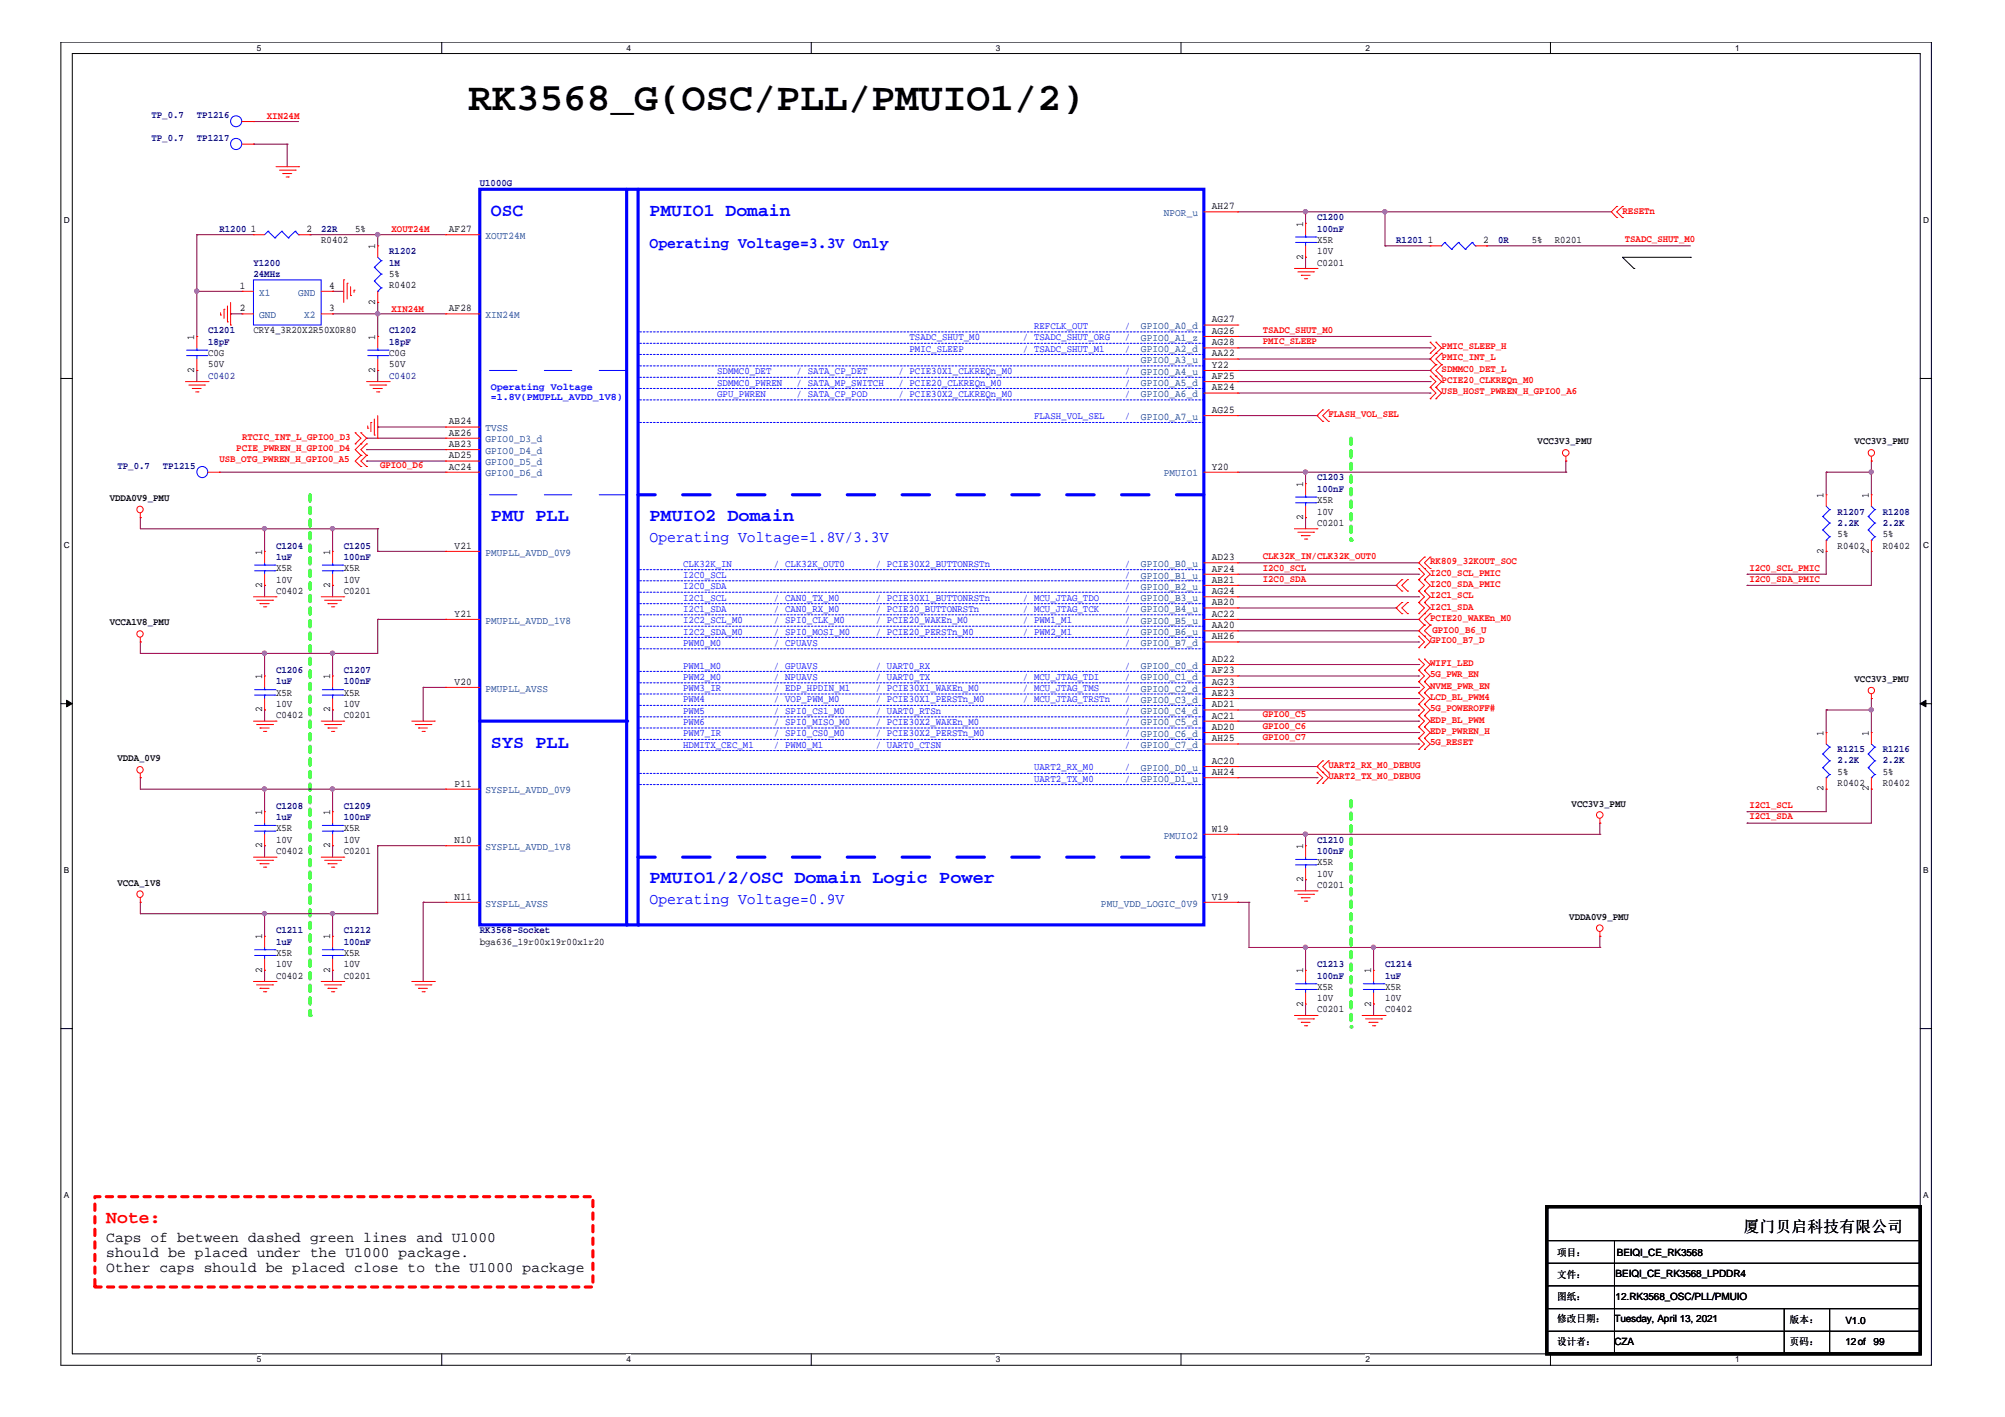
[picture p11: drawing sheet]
<svg xmlns="http://www.w3.org/2000/svg" width="297mm" height="210mm" viewBox="0 0 297 210" stroke-linecap="round" stroke-linejoin="round" font-family="sans-serif">
<path d="M9 6.2h277.1v196h-277.1zM10.7 7.9h273.8v192.6h-273.8z" fill="none" stroke="#000" stroke-width=".15"/>
<g fill="#fff">
<path d="M38.1 6.4h.6v1.4h-.6z"/>
<path d="M38.1 200.7h.6v1.4h-.6z"/>
</g>
<path d="M65.4 6.2v1.7M65.4 200.5v1.7" fill="none" stroke="#000" stroke-width=".15"/>
<g fill="#fff">
<path d="M92.8 6.4h.6v1.4h-.6z"/>
<path d="M92.8 200.7h.6v1.4h-.6z"/>
</g>
<path d="M120.2 6.2v1.7M120.2 200.5v1.7" fill="none" stroke="#000" stroke-width=".15"/>
<g fill="#fff">
<path d="M147.5 6.4h.7v1.4h-.7z"/>
<path d="M147.5 200.7h.7v1.4h-.7z"/>
</g>
<path d="M175 6.2v1.7M175 200.5v1.7" fill="none" stroke="#000" stroke-width=".15"/>
<g fill="#fff">
<path d="M202.3 6.4h.6v1.4h-.6z"/>
<path d="M202.3 200.7h.6v1.4h-.6z"/>
</g>
<path d="M229.7 6.2v1.7M229.7 200.5v1.7" fill="none" stroke="#000" stroke-width=".15"/>
<g fill="#fff">
<path d="M257 6.4h.7v1.4h-.7z"/>
<path d="M257 200.7h.7v1.4h-.7z"/>
<path d="M9.4 31.9h.9v1.4h-.9z"/>
<path d="M284.9 31.9h.9v1.4h-.9z"/>
<path d="M9.4 80.1h.9v1.4h-.9z"/>
<path d="M284.9 80.1h.9v1.4h-.9z"/>
</g>
<path d="M9 56.1h1.7M284.5 56.1h1.7" fill="none" stroke="#000" stroke-width=".15"/>
<g fill="#fff">
<path d="M9.4 128.2h.8v1.4h-.8z"/>
<path d="M284.9 128.2h.8v1.4h-.8z"/>
</g>
<path d="M9 104.2h1.7M284.5 104.2h1.7" fill="none" stroke="#000" stroke-width=".15"/>
<g fill="#000" stroke="#000" stroke-width=".15">
<path d="M9.9 103.7l.8 .5-.8 .5z" fill-rule="evenodd"/>
<path d="M284.5 104.2l.8-.5v1z" fill-rule="evenodd"/>
</g>
<g fill="#fff">
<path d="M9.4 176.4h.8v1.4h-.8z"/>
<path d="M284.9 176.4h.8v1.4h-.8z"/>
</g>
<path d="M9 152.4h1.7M284.5 152.4h1.7" fill="none" stroke="#000" stroke-width=".15"/>
<path d="M45.9 73.3v77.1" fill="none" stroke="#0f0" stroke-width=".47" stroke-dasharray=".9 .9"/>
<circle cx="45.9" cy="150.4" r=".23" fill="#0f0" stroke-dasharray=".9 .9"/>
<path d="M14.1 177.3h73.7v13.3h-73.7z" fill="none" stroke="#f00" stroke-width=".47" stroke-dasharray=".9 .9"/>
<path d="M200.2 118.6v33.5" fill="none" stroke="#0f0" stroke-width=".47" stroke-dasharray=".9 .9"/>
<circle cx="200.2" cy="152.1" r=".23" fill="#0f0" stroke-dasharray=".9 .9"/>
<path d="M200.2 64.9v15.1" fill="none" stroke="#0f0" stroke-width=".47" stroke-dasharray=".9 .9"/>
<circle cx="200.2" cy="80" r=".23" fill="#0f0" stroke-dasharray=".9 .9"/>
<g fill="none" stroke="#000" stroke-width=".15">
<path d="M242.1 39.8h.1M250.4 38.1h.1M250.4 38.1h-10l1.7 1.7M229.2 190.5h55.3M229.2 193.9h55.3M229.2 197.2h55.3M229.2 187.1h55.3M229.2 183.8h55.3M239.2 183.8v16.7M264.3 193.9v6.6M271.1 193.9v6.6M284.5 190.5h.1"/>
<path d="M284.5 193.9h.1M284.5 197.2h.1M284.5 187.1h.1M284.5 183.8h.1M239.2 200.5h.1M264.3 200.5h.1M271.1 200.5h.1"/>
</g>
<g fill="none" stroke="#800040" stroke-width=".15">
<path d="M37.5 18h.1M37.5 18h6.7M29.2 34.8h.1M29.2 34.8v15M29.2 34.8h8.3M37.5 21.4h.1M37.5 21.4h5M42.5 21.4h.1M42.5 21.4v3.3M45.9 34.8h.1M45.9 34.8h20.1M56 34.8h.1"/>
<path d="M56 34.8v1.6M183.4 31.4h55.3M193.4 31.4h.1M193.4 38.1h.1M193.4 31.4v1.7M193.4 38.1v1.7M205.2 31.4h.1M205.2 36.4h.1M205.2 36.4h6.7M205.2 31.4v5M220.3 36.4h.1M220.3 36.4h30.1"/>
<path d="M29.2 43.2h.1M29.2 54.9h.1M29.2 54.9v1.6M29.2 43.2h6.7M34.2 46.5h.1M34.2 46.5h1.7M49.3 43.2h.1M49.3 46.5h.1M49.3 43.2h1.6M49.3 46.5h16.7M56 54.9h.1M56 44.8h.1"/>
<path d="M56 46.5h.1M56 44.8v5M56 54.9v1.6M183.4 56.5h28.5M183.4 58.2h28.5M183.4 49.8h28.5M183.4 51.5h28.5M183.4 53.2h28.5M183.4 54.9h28.5M211.9 56.5h.1M211.9 58.2h.1M211.9 49.8h.1"/>
<path d="M211.9 51.5h.1M211.9 53.2h.1M211.9 54.9h.1M20.8 76.7h.1M20.8 76.7v1.6h35.2M32.5 69.9h.1M32.5 69.9h33.5M39.2 78.3h.1M39.2 78.3v3.4M49.3 78.3h.1M49.3 78.3v3.4M54.3 64.9h.1"/>
<path d="M54.3 66.6h.1M54.3 68.3h.1M54.3 64.9h11.7M54.3 66.6h11.7M54.3 68.3h11.7M56 78.3h.1M56 63.3h.1M56 78.3v3.4M56 63.3h10M183.4 69.9h48.6M183.4 61.6h11.7M193.4 69.9h.1"/>
<path d="M193.4 76.7h.1M193.4 69.9v1.7M193.4 76.7v1.6M195.1 61.6h.1M232 69.9h.1M232 68.3h.1M232 68.3v1.6M270.6 69.9h.1M270.6 69.9h6.6M270.6 69.9v3.4M277.2 68.3h.1M277.2 69.9h.1"/>
<path d="M277.2 68.3v5M20.8 95.1h.1M39.2 86.7h.1M39.2 96.8h.1M39.2 86.7v1.7M39.2 96.8v3.3M49.3 86.7h.1M49.3 96.8h.1M49.3 86.7v1.7M49.3 96.8v3.3M56 81.7h.1M56 91.8h.1"/>
<path d="M56 91.8v5h-35.2v-1.7M56 81.7h10M56 91.8h10M183.4 91.8h26.8M183.4 83.4h26.8M183.4 85.1h26.8M183.4 86.7h23.4M183.4 88.4h26.8M183.4 90.1h23.4M183.4 93.4h26.8M183.4 95.1h26.8M183.4 98.4h26.8"/>
<path d="M206.8 86.7h.1M206.8 90.1h.1M210.2 83.4h.1M210.2 85.1h.1M210.2 88.4h.1M210.2 91.8h.1M210.2 93.4h.1M210.2 95.1h.1M210.2 98.4h.1M258.8 85.1h.1M258.8 86.7h.1M270.6 81.7h.1"/>
<path d="M270.6 81.7v3.4h-11.8M277.2 81.7h.1M277.2 81.7v5h-18.4M20.8 115.2h.1M20.8 115.2v1.7h45.2M39.2 105.2h.1M39.2 116.9h.1M39.2 105.2v1.6M39.2 116.9v3.3M49.3 105.2h.1M49.3 116.9h.1M49.3 105.2v1.6"/>
<path d="M49.3 116.9v3.3M62.7 101.8h.1M62.7 101.8h3.3M62.7 101.8v5M183.4 101.8h26.8M183.4 100.1h26.8M183.4 103.5h26.8M183.4 105.2h26.8M183.4 115.2h11.7M183.4 113.6h11.7M183.4 110.2h26.8M183.4 108.5h26.8"/>
<path d="M183.4 106.8h26.8M195.1 115.2h.1M195.1 113.6h.1M210.2 101.8h.1M210.2 100.1h.1M210.2 103.5h.1M210.2 105.2h.1M210.2 110.2h.1M210.2 108.5h.1M210.2 106.8h.1M270.6 105.2h.1M270.6 116.9h.1"/>
<path d="M270.6 105.2h6.6M270.6 105.2v3.3M270.6 116.9v3.3h-11.8M277.2 103.5h.1M277.2 105.2h.1M277.2 116.9h.1M277.2 103.5v5M277.2 116.9v5h-18.4M20.8 133.7h.1M39.2 125.3h.1M39.2 135.4h.1M39.2 125.3v1.7"/>
<path d="M39.2 135.4v3.3M49.3 135.4h.1M49.3 125.3h.1M49.3 125.3v1.7M49.3 135.4v3.3M56 125.3h.1M56 125.3v10.1h-35.2v-1.7M56 125.3h10M62.7 133.7h.1M62.7 133.7v11.7M62.7 133.7h3.3M183.4 133.7h.1"/>
<path d="M183.4 133.7h1.6M183.4 123.6h53.6M185 133.7h.1M185 133.7v6.6M193.4 123.6h.1M193.4 130.3h.1M193.4 123.6v1.7M193.4 130.3v1.7M237 123.6h.1M237 121.9h.1M237 138.7h.1M237 121.9v1.7"/>
<path d="M237 138.7v1.6M258.8 120.2h.1M258.8 121.9h.1M39.2 143.7h.1M39.2 143.7v1.7M49.3 143.7h.1M49.3 143.7v1.7M185 140.3h.1M185 140.3h52M193.4 140.3h.1M193.4 150.4h.1M193.4 140.3v3.4"/>
<path d="M193.4 148.7v1.7M203.5 140.3h.1M203.5 148.7h.1M203.5 140.3v3.4M203.5 148.7v1.7M237 140.3h.1"/>
</g>
<g fill="#f0f" stroke="#f0f" stroke-width=".15">
<circle cx="29.1" cy="43.1" r=".32"/>
<circle cx="55.9" cy="34.7" r=".32"/>
<circle cx="55.9" cy="46.5" r=".32"/>
<circle cx="49.3" cy="78.3" r=".32"/>
<circle cx="39.2" cy="78.3" r=".32"/>
<circle cx="49.3" cy="96.8" r=".32"/>
<circle cx="39.2" cy="96.8" r=".32"/>
<circle cx="49.3" cy="135.3" r=".32"/>
<circle cx="39.2" cy="135.3" r=".32"/>
<circle cx="49.3" cy="116.9" r=".32"/>
<circle cx="39.2" cy="116.9" r=".32"/>
<circle cx="193.4" cy="123.6" r=".32"/>
<circle cx="203.5" cy="140.3" r=".32"/>
<circle cx="193.4" cy="140.3" r=".32"/>
<circle cx="193.4" cy="31.4" r=".32"/>
<circle cx="193.4" cy="69.9" r=".32"/>
<circle cx="205.2" cy="31.4" r=".32"/>
<circle cx="277.2" cy="105.1" r=".32"/>
<circle cx="277.2" cy="69.9" r=".32"/>
</g>
<g fill="none" stroke="#f00" stroke-width=".15">
<path d="M35.9 18h1.6M37.5 18h.1M35.9 21.4h1.6M37.5 21.4h.1M37.5 34.8h.1M37.5 34.8h1.7M40.9 24.7h3.3M41.4 25.2h2.3M41.9 25.7h.1M41.9 25.7h1.3M42.4 26.2h.3M42.7 26.2h.1"/>
<path d="M43.7 25.2h.1M44.2 24.7h.1M44.2 34.8h1.7M45.9 34.8h.1M56 36.4h.1M56 36.4v1.7M191.8 39.8h3.3M193.4 33.1h.1M193.4 38.1h.1M193.4 33.1v1.7M193.4 36.4v1.7M195.1 39.8h.1"/>
<path d="M239.5 30.6h.1M239.5 32.2h.1M239.5 30.6l-.8 .8 .8 .8M240.4 32.2h.1M240.4 30.6h.1M240.4 30.6l-.9 .8 .9 .8M27.5 56.5h3.3M28 57h2.3M28.5 57.5h.1M28.5 57.5h1.3M29 58.1h.3M29.2 49.8h.1"/>
<path d="M29.2 54.9h.1M29.2 49.8v1.7M29.2 53.2v1.7M29.3 58.1h.1M30.3 57h.1M30.8 56.5h.1M32.7 46.7h.1M32.7 46.3v.4M33.2 45.8h.1M33.2 45.8v1.4M33.7 47.7h.1M33.7 45.3v2.4"/>
<path d="M34.2 48.1h.1M34.2 44.8v3.3M35.9 43.2h.1M35.9 46.5h.1M35.9 43.2h1.6M35.9 46.5h1.6M47.6 43.2h1.7M47.6 46.5h1.7M49.3 46.5h.1M49.3 43.2h.1M50.9 41.5h.1M50.9 41.5v3.3"/>
<path d="M51.4 42h.1M51.4 42v2.3M51.9 43.8h.1M51.9 42.5v1.3M52.5 43h.1M52.5 43v.3M54.3 56.5h3.4M54.8 57h2.3M55.3 57.5h.1M55.3 57.5h1.3M55.8 58.1h.3M56 49.8h.1"/>
<path d="M56 54.9h.1M56 44.8h.1M56 43.2v1.6M56 49.8v1.7M56 53.2v1.7M56.1 58.1h.1M57.1 57h.1M57.7 56.5h.1M192.3 40.3h2.3M192.8 40.8h.1M192.8 40.8h1.3M193.3 41.3h.3"/>
<path d="M193.6 41.3h.1M194.6 40.3h.1M211.9 59.1h.1M211.9 57.4h.1M211.9 52.3h.1M211.9 50.7h.1M211.9 55.7h.1M211.9 57.4l.8 .8-.8 .9M211.9 50.7l.8 .8-.8 .8M211.9 55.7l.8 .8-.8 .9M212.7 59.1h.1M212.7 57.4h.1"/>
<path d="M212.7 52.3h.1M212.7 50.7h.1M212.7 54h.1M212.7 55.7h.1M212.7 55.7l.9 .8-.9 .9M212.7 57.4l.9 .8-.9 .9M212.7 50.7l.9 .8-.9 .8M212.7 52.3l-.8 .9 .8 .8M212.7 54l-.8 .9 .8 .8M213.6 54h.1M213.6 52.3h.1M213.6 55.7h.1"/>
<path d="M213.6 52.3l-.9 .9 .9 .8M213.6 54l-.9 .9 .9 .8M20.8 76.7h.1M20.8 76v.7M52.6 64.1h.1M52.6 65.8h.1M52.6 64.1l.9 .8-.9 .9M53.5 65.8h.1M53.5 67.5h.1M53.5 64.1h.1M53.5 69.1h.1M53.5 64.1l.8 .8-1.7 1.7 .9 .9"/>
<path d="M53.5 67.5l-.9 .8 .9 .8M54.3 65.8h.1M54.3 67.5h.1M54.3 69.1h.1M54.3 65.8l-.8 .8 .8 .9M54.3 67.5l-.8 .8 .8 .8M54.5 63.4h.1M54.5 63.1v.3M54.9 62.6h.1M54.9 62.6v1.3M55.5 64.4h.1M55.5 62.1v2.3"/>
<path d="M56 64.9h.1M56 61.6v3.3M191.8 78.3h3.3M192.3 78.8h2.3M192.8 79.3h.1M192.8 79.3h1.3M193.3 79.9h.3M193.4 71.6h.1M193.4 76.7h.1M193.4 71.6v1.7M193.4 75v1.7M193.6 79.9h.1"/>
<path d="M194.6 78.8h.1M195.1 78.3h.1M196 60.7h.1M196 62.4h.1M196 60.7l-.9 .9 .9 .8M196.8 62.4h.1M196.8 60.7h.1M196.8 60.7l-.8 .9 .8 .8M232 68.3h.1M232 67.6v.7M270.6 73.3h.1M270.6 73.3v1.7"/>
<path d="M277.2 68.3h.1M277.2 67.6v.7M20.8 95.1h.1M20.8 94.4v.7M37.5 88.4h3.4M38 88.9h2.4M38.5 89.4h.1M38.5 89.4h1.4M39 89.9h.4M39.2 81.7h.1M39.2 86.7h.1M39.2 81.7v1.7"/>
<path d="M39.2 85.1v1.6M39.4 89.9h.1M40.4 88.9h.1M40.9 88.4h.1M47.6 88.4h3.3M48.1 88.9h2.4M48.6 89.4h.1M48.6 89.4h1.4M49.1 89.9h.3M49.3 81.7h.1M49.3 86.7h.1M49.3 81.7v1.7"/>
<path d="M49.3 85.1v1.6M49.4 89.9h.1M50.5 88.9h.1M50.9 88.4h.1M207.7 85.9h.1M207.7 87.6h.1M207.7 89.3h.1M207.7 90.9h.1M207.7 85.9l-.9 .8 .9 .9M207.7 89.3l-.9 .8 .9 .8M208.5 87.6h.1M208.5 85.9h.1"/>
<path d="M208.5 90.9h.1M208.5 89.3h.1M208.5 85.9l-.8 .8 .8 .9M208.5 89.3l-.8 .8 .8 .8M210.2 85.9h.1M210.2 84.2h.1M210.2 87.6h.1M210.2 89.3h.1M210.2 90.9h.1M210.2 99.3h.1M210.2 97.6h.1M210.2 95.9h.1"/>
<path d="M210.2 94.2h.1M210.2 84.2l.8 .9-.8 .8M210.2 85.9l.8 .8-.8 .9M210.2 87.6l.8 .8-.8 .9M210.2 89.3l.8 .8-.8 .8M210.2 97.6l.8 .8-.8 .9M210.2 99.3l.8 .8-.8 .9M210.2 94.2l.8 .9-.8 .8M211 85.9h.1M211 84.2h.1M211 87.6h.1M211 89.3h.1"/>
<path d="M211 90.9h.1M211 99.3h.1M211 97.6h.1M211 92.6h.1M211 82.5h.1M211 94.2h.1M211 95.9h.1M211 82.5l-.8 .9 1.7 1.7-.9 .8M211 85.9l.9 .8-.9 .9M211 87.6l.9 .8-.9 .9M211 89.3l.9 .8-1.7 1.7 .8 .8M211 97.6l.9 .8-.9 .9"/>
<path d="M211 99.3l.9 .8-.9 .9M211 92.6l-.8 .8 .8 .8M211 94.2l.9 .9-.9 .8M211.9 92.6h.1M211.9 90.9h.1M211.9 84.2h.1M211.9 82.5h.1M211.9 94.2h.1M211.9 82.5l-.9 .9 .9 .8M211.9 90.9l-.9 .9 .9 .8M211.9 92.6l-.9 .8 .9 .8M270.6 81.7h.1"/>
<path d="M270.6 80v1.7M20.8 115.2h.1M20.8 114.6v.6M37.5 106.8h3.4M38 107.3h2.4M38.5 107.8h.1M38.5 107.8h1.4M39 108.3h.4M39.2 100.1h.1M39.2 105.2h.1M39.2 100.1v1.7M39.2 103.5v1.7"/>
<path d="M39.4 108.3h.1M40.4 107.3h.1M40.9 106.8h.1M47.6 106.8h3.3M48.1 107.3h2.4M48.6 107.8h.1M48.6 107.8h1.4M49.1 108.3h.3M49.4 108.3h.1M50.5 107.3h.1M50.9 106.8h.1M61 106.8h3.3"/>
<path d="M61.5 107.3h2.3M62 107.8h.1M62 107.8h1.3M62.5 108.3h.4M62.9 108.3h.1M63.8 107.3h.1M64.3 106.8h.1M195.1 116h.1M195.1 114.4h.1M195.1 114.4l.9 .8-.9 .8M196 116h.1M196 114.4h.1"/>
<path d="M196 112.7h.1M196 114.4l.8 .8-.8 .8M196 112.7l-.9 .9 .9 .8M196.8 114.4h.1M196.8 112.7h.1M196.8 112.7l-.8 .9 .8 .8M210.2 101h.1M210.2 104.3h.1M210.2 102.6h.1M210.2 106h.1M210.2 111h.1M210.2 109.4h.1"/>
<path d="M210.2 107.7h.1M210.2 102.6l.8 .9-.8 .8M210.2 104.3l.8 .9-.8 .8M210.2 101l.8 .8-.8 .8M210.2 109.4l.8 .8-.8 .8M210.2 107.7l.8 .8-.8 .9M210.2 106l.8 .8-.8 .9M211 101h.1M211 104.3h.1M211 102.6h.1M211 106h.1M211 111h.1"/>
<path d="M211 109.4h.1M211 107.7h.1M211 102.6l.9 .9-.9 .8M211 104.3l.9 .9-.9 .8M211 101l.9 .8-.9 .8M211 109.4l.9 .8-.9 .8M211 107.7l.9 .8-.9 .9M211 106l.9 .8-.9 .9M277.2 103.5h.1M277.2 108.5h.1M277.2 116.9h.1M277.2 102.8v.7"/>
<path d="M277.2 108.5v1.7M277.2 115.2v1.7M20.8 133.7h.1M20.8 133v.7M37.5 127h3.4M38 127.4h2.4M38.5 127.9h.1M38.5 127.9h1.4M39 128.5h.4M39.2 120.2h.1M39.2 125.3h.1M39.2 138.7h.1"/>
<path d="M39.2 120.2v1.7M39.2 123.6v1.7M39.2 138.7v1.6M39.4 128.5h.1M40.4 127.4h.1M40.9 127h.1M47.6 127h3.3M48.1 127.4h2.4M48.6 127.9h.1M48.6 127.9h1.4M49.1 128.5h.3M49.3 138.7h.1"/>
<path d="M49.3 120.2h.1M49.3 125.3h.1M49.3 120.2v1.7M49.3 123.6v1.7M49.3 138.7v1.6M49.4 128.5h.1M50.5 127.4h.1M50.9 127h.1M191.8 132h3.3M192.3 132.5h2.3M192.8 133h.1M192.8 133h1.3"/>
<path d="M193.3 133.5h.3M193.4 125.3h.1M193.4 130.3h.1M193.4 125.3v1.7M193.4 128.6v1.7M193.6 133.5h.1M194.6 132.5h.1M195.1 132h.1M237 138.7h.1M237 121.9h.1M237 121.3v.6M237 138v.7"/>
<path d="M37.5 145.4h3.4M38 145.9h2.4M38.5 146.4h.1M38.5 146.4h1.4M39 146.9h.4M39.2 143.7h.1M39.2 142v1.7M39.4 146.9h.1M40.4 145.9h.1M40.9 145.4h.1M47.6 145.4h3.3M48.1 145.9h2.4"/>
<path d="M48.6 146.4h.1M48.6 146.4h1.4M49.1 146.9h.3M49.3 143.7h.1M49.3 142v1.7M49.4 146.9h.1M50.5 145.9h.1M50.9 145.4h.1M61 145.4h3.3M61.5 145.9h2.3M62 146.4h.1M62 146.4h1.3"/>
<path d="M62.5 146.9h.4M62.9 146.9h.1M63.8 145.9h.1M64.3 145.4h.1M191.8 150.4h3.3M192.3 150.9h2.3M192.8 151.4h.1M192.8 151.4h1.3M193.3 151.9h.3M193.4 143.7h.1M193.4 148.7h.1M193.4 143.7v1.7"/>
<path d="M193.4 147.1v1.6M193.6 151.9h.1M194.6 150.9h.1M195.1 150.4h.1M201.8 150.4h3.4M202.3 150.9h2.4M202.8 151.4h.1M202.8 151.4h1.4M203.3 151.9h.4M203.5 143.7h.1M203.5 148.7h.1M203.5 143.7v1.7"/>
<path d="M203.5 147.1v1.6M203.7 151.9h.1M204.7 150.9h.1M205.2 150.4h.1"/>
<circle cx="20.7" cy="75.5" r=".48"/>
<circle cx="232" cy="67.1" r=".49"/>
<circle cx="277.2" cy="67.1" r=".48"/>
<circle cx="20.7" cy="93.9" r=".47"/>
<circle cx="20.7" cy="114" r=".48"/>
<circle cx="277.2" cy="102.3" r=".47"/>
<circle cx="20.7" cy="132.4" r=".48"/>
<circle cx="237" cy="120.7" r=".49"/>
<circle cx="237" cy="137.5" r=".49"/>
</g>
<path d="M229.2 178.7h55.3v21.8h-55.3z" fill="none" stroke="#000" stroke-width=".47"/>
<g fill="none" stroke="#00f" stroke-width=".15">
<path d="M39.7 34.3h.1M39.7 34.3l-.5 .5M39.7 34.3l1 .9M40.7 35.2h.1M41.7 34.3h.1M41.7 34.3l-1 .9M41.7 34.3l1 .9M42.7 35.2h.1M43.7 34.3h.1M43.7 34.3l-1 .9M43.7 34.3l.5 .5M44.2 34.8h.1"/>
<path d="M55.5 39.6h.1M55.5 39.6l1 1M56 38.1l.5 .5M56.5 38.6h.1M56.5 38.6l-1 1M191.9 35.9h3M191.9 35.1h3M193.4 35.1h.1M193.4 35.9h.1M193.4 34.8v.3M193.4 35.9v.5M194.9 35.9h.1"/>
<path d="M194.9 35.1h.1M27.6 52.7h3M27.6 51.9h3M29.2 51.9h.1M29.2 52.7h.1M29.2 51.5v.4M29.2 52.7v.5M30.6 52.7h.1M30.6 51.9h.1M37.5 41.5h10.1v6.6h-10.1zM54.5 52.7h3M54.5 51.9h3"/>
<path d="M55.5 41.6h.1M55.5 41.6l1 1M56 51.9h.1M56 52.7h.1M56 43.2h.1M56 51.5v.4M56 52.7v.5M56.5 40.6h.1M56.5 42.6h.1M56.5 40.6l-1 1M56.5 42.6l-.5 .6M57.5 52.7h.1"/>
<path d="M57.5 51.9h.1M191.9 74.5h3M191.9 73.6h3M193.4 73.6h.1M193.4 74.5h.1M193.4 73.3v.3M193.4 74.5v.5M194.9 74.5h.1M194.9 73.6h.1M270 76.5h.1M270 78.5h.1M270 76.5l1.1 1"/>
<path d="M270 78.5l1.1 1M270.6 75l.5 .5M271.1 75.5h.1M271.1 77.5h.1M271.1 79.5h.1M271.1 75.5l-1.1 1M271.1 77.5l-1.1 1M271.1 79.5l-.5 .5M37.7 84.6h3M37.7 83.7h3M39.2 83.7h.1M39.2 84.6h.1"/>
<path d="M39.2 83.4v.3M39.2 84.6v.5M40.7 84.6h.1M40.7 83.7h.1M47.8 84.6h3M47.8 83.7h3M49.3 83.7h.1M49.3 84.6h.1M49.3 83.4v.3M49.3 84.6v.5M50.8 84.6h.1M50.8 83.7h.1"/>
<path d="M270.6 80h.1M37.7 103h3M37.7 102.2h3M39.2 102.2h.1M39.2 103h.1M39.2 101.8v.4M39.2 103v.5M40.7 103h.1M40.7 102.2h.1M276.8 111.7h.1M276.8 113.7h.1M276.8 111.7l.9 1"/>
<path d="M276.8 113.7l.9 1M277.2 115.2h.1M277.2 110.2l.5 .5M277.7 110.7h.1M277.7 112.7h.1M277.7 114.7h.1M277.7 110.7l-.9 1M277.7 112.7l-.9 1M277.7 114.7l-.5 .5M37.7 123.1h3M37.7 122.3h3M39.2 122.3h.1"/>
<path d="M39.2 123.1h.1M39.2 121.9v.4M39.2 123.1v.5M40.7 123.1h.1M40.7 122.3h.1M47.8 123.1h3M47.8 122.3h3M49.3 122.3h.1M49.3 123.1h.1M49.3 121.9v.4M49.3 123.1v.5M50.8 123.1h.1"/>
<path d="M50.8 122.3h.1M191.9 128.1h3M191.9 127.3h3M193.4 127.3h.1M193.4 128.1h.1M193.4 127v.3M193.4 128.1v.5M194.9 128.1h.1M194.9 127.3h.1M37.7 141.5h3M37.7 140.7h3M39.2 140.7h.1"/>
<path d="M39.2 141.5h.1M39.2 140.3v.4M39.2 141.5v.5M40.7 141.5h.1M40.7 140.7h.1M47.8 141.5h3M47.8 140.7h3M49.3 140.7h.1M49.3 141.5h.1M49.3 140.3v.4M49.3 141.5v.5M50.8 141.5h.1"/>
<path d="M50.8 140.7h.1M191.9 146.6h3M191.9 145.7h3M193.4 145.7h.1M193.4 146.6h.1M193.4 145.4v.3M193.4 146.6v.5M194.9 146.6h.1M194.9 145.7h.1M202 146.6h3M202 145.7h3M203.5 145.7h.1"/>
<path d="M203.5 146.6h.1M203.5 145.4v.3M203.5 146.6v.5M205 146.6h.1M205 145.7h.1"/>
<circle cx="35" cy="18" r=".82"/>
<circle cx="35" cy="21.3" r=".83"/>
</g>
<path d="M92.8 28v109" fill="none" stroke="#00f" stroke-width=".47"/>
<circle cx="92.8" cy="137" r=".23" fill="#00f"/>
<path d="M94.5 28v109" fill="none" stroke="#00f" stroke-width=".47"/>
<circle cx="94.5" cy="137" r=".23" fill="#00f"/>
<path d="M178.4 73.3h-83.9" fill="none" stroke="#00f" stroke-width=".47" stroke-dasharray="4.1 4.1"/>
<circle cx="94.5" cy="73.3" r=".23" fill="#00f" stroke-dasharray="4.1 4.1"/>
<path d="M178.4 127h-83.9" fill="none" stroke="#00f" stroke-width=".47" stroke-dasharray="4.1 4.1"/>
<circle cx="94.5" cy="127" r=".23" fill="#00f" stroke-dasharray="4.1 4.1"/>
<g fill="none" stroke="#00f" stroke-width=".15" stroke-dasharray=".3 .3">
<path d="M94.5 59.2h.1M94.5 57.5h.1M94.5 55.9h.1M94.5 54.2h.1M94.5 52.5h.1M94.5 50.9h.1M94.5 49.2h.1M178.4 59.2h-83.9M178.4 57.5h-83.9M178.4 55.9h-83.9M178.4 54.2h-83.9M178.4 52.5h-83.9"/>
<path d="M178.4 50.9h-83.9M178.4 49.2h-83.9M94.5 62.6h.1M178.4 62.6h-83.9M94.5 86h.1M94.5 99.5h.1M94.5 89.4h.1M94.5 87.7h.1M94.5 96.1h.1M94.5 92.8h.1M94.5 94.4h.1M94.5 91.1h.1"/>
<path d="M94.5 84.4h.1M178.4 86h-83.9M178.4 99.5h-83.9M178.4 89.4h-83.9M178.4 87.7h-83.9M178.4 96.1h-83.9M178.4 92.8h-83.9M178.4 94.4h-83.9M178.4 91.1h-83.9M178.4 84.4h-83.9M94.5 107.8h.1M94.5 109.5h.1"/>
<path d="M94.5 114.6h.1M94.5 104.5h.1M94.5 116.2h.1M94.5 102.8h.1M94.5 111.2h.1M94.5 106.2h.1M94.5 101.1h.1M178.4 107.8h-83.9M178.4 109.5h-83.9M178.4 114.6h-83.9M178.4 104.5h-83.9M178.4 116.2h-83.9"/>
<path d="M178.4 102.8h-83.9M178.4 111.2h-83.9M178.4 106.2h-83.9M178.4 101.1h-83.9"/>
</g>
<path d="M71.1 28h107.3v109h-107.3zM71.1 106.8h21.7" fill="none" stroke="#00f" stroke-width=".47"/>
<circle cx="92.8" cy="106.8" r=".23" fill="#00f"/>
<path d="M71.1 54.9h.1M92.8 54.9h-21.7M71.1 73.3h.1M92.8 73.3h-21.7" fill="none" stroke="#00f" stroke-width=".15" stroke-dasharray="4.1 4.1"/>
<g fill="none" stroke="#f00" stroke-width=".15">
<path d="M66 34.8h.1M66 34.8h5.1M178.4 31.4h5M183.4 31.4h.1M211.9 36.4h.1M211.9 36.4h1.7M218.6 36.4h1.7M220.3 36.4h.1M66 46.5h.1M66 46.5h5.1M178.4 48.1h5M178.4 49.8h5"/>
<path d="M178.4 51.5h5M178.4 53.2h5M178.4 54.9h5M178.4 56.5h5M178.4 58.2h5M183.4 48.1h.1M183.4 49.8h.1M183.4 51.5h.1M183.4 53.2h.1M183.4 54.9h.1M183.4 56.5h.1M183.4 58.2h.1"/>
<path d="M30.8 69.9h1.7M32.5 69.9h.1M66 63.3h.1M66 64.9h.1M66 66.6h.1M66 68.3h.1M66 69.9h.1M66 63.3h5.1M66 69.9h5.1M66 64.9h5.1M66 66.6h5.1M66 68.3h5.1"/>
<path d="M178.4 61.6h5M178.4 69.9h5M183.4 61.6h.1M183.4 69.9h.1M277.2 73.3h.1M277.2 73.3v1.7M66 81.7h.1M66 91.8h.1M66 81.7h5.1M66 91.8h5.1M178.4 91.8h5M178.4 83.4h5"/>
<path d="M178.4 85.1h5M178.4 86.7h5M178.4 88.4h5M178.4 90.1h5M178.4 93.4h5M178.4 95.1h5M178.4 98.4h5M183.4 83.4h.1M183.4 85.1h.1M183.4 86.7h.1M183.4 88.4h.1M183.4 90.1h.1"/>
<path d="M183.4 91.8h.1M183.4 93.4h.1M183.4 95.1h.1M183.4 98.4h.1M277.2 81.7h.1M277.2 80v1.7M49.3 100.1h.1M49.3 105.2h.1M49.3 100.1v1.7M49.3 103.5v1.7M66 101.8h.1M66 116.9h.1"/>
<path d="M66 101.8h5.1M66 116.9h5.1M178.4 101.8h5M178.4 100.1h5M178.4 103.5h5M178.4 105.2h5M178.4 106.8h5M178.4 108.5h5M178.4 110.2h5M178.4 113.6h5M178.4 115.2h5M183.4 100.1h.1"/>
<path d="M183.4 101.8h.1M183.4 103.5h.1M183.4 105.2h.1M183.4 106.8h.1M183.4 108.5h.1M183.4 110.2h.1M183.4 113.6h.1M183.4 115.2h.1M270.6 108.5h.1M270.6 116.9h.1M270.6 108.5v1.7M270.6 115.2v1.7"/>
<path d="M66 125.3h.1M66 133.7h.1M66 125.3h5.1M66 133.7h5.1M178.4 133.7h5M178.4 123.6h5M183.4 123.6h.1M183.4 133.7h.1"/>
</g>
<g fill="none" stroke="#00f" stroke-width=".15">
<path d="M214 35.9h.1M214 35.9l-.4 .5M214 35.9l1.1 1M215.1 36.9h.1M216.1 35.9h.1M216.1 35.9l-1 1M216.1 35.9l1 1M217.1 36.9h.1M218.1 35.9h.1M218.1 35.9l-1 1M218.1 35.9l.5 .5M218.6 36.4h.1"/>
<path d="M276.8 76.5h.1M276.8 78.5h.1M276.8 76.5l.9 1M276.8 78.5l.9 1M277.2 75l.5 .5M277.7 75.5h.1M277.7 77.5h.1M277.7 79.5h.1M277.7 75.5l-.9 1M277.7 77.5l-.9 1M277.7 79.5l-.5 .5M277.2 80h.1"/>
<path d="M47.8 103h3M47.8 102.2h3M49.3 102.2h.1M49.3 103h.1M49.3 101.8v.4M49.3 103v.5M50.8 103h.1M50.8 102.2h.1M270 111.7h.1M270 113.7h.1M270 111.7l1.1 1M270 113.7l1.1 1"/>
<path d="M270.6 115.2h.1M270.6 110.2l.5 .5M271.1 110.7h.1M271.1 112.7h.1M271.1 114.7h.1M271.1 110.7l-1.1 1M271.1 112.7l-1.1 1M271.1 114.7l-.5 .5"/>
<circle cx="30" cy="69.9" r=".82"/>
</g>
<g fill="#f0f" stroke="#f0f" stroke-width=".15">
<circle cx="29.1" cy="43.1" r=".32"/>
<circle cx="55.9" cy="34.7" r=".32"/>
<circle cx="55.9" cy="46.5" r=".32"/>
<circle cx="49.3" cy="78.3" r=".32"/>
<circle cx="39.2" cy="78.3" r=".32"/>
<circle cx="49.3" cy="96.8" r=".32"/>
<circle cx="39.2" cy="96.8" r=".32"/>
<circle cx="49.3" cy="135.3" r=".32"/>
<circle cx="39.2" cy="135.3" r=".32"/>
<circle cx="49.3" cy="116.9" r=".32"/>
<circle cx="39.2" cy="116.9" r=".32"/>
<circle cx="193.4" cy="123.6" r=".32"/>
<circle cx="203.5" cy="140.3" r=".32"/>
<circle cx="193.4" cy="140.3" r=".32"/>
<circle cx="193.4" cy="31.4" r=".32"/>
<circle cx="193.4" cy="69.9" r=".32"/>
<circle cx="205.2" cy="31.4" r=".32"/>
<circle cx="277.2" cy="105.1" r=".32"/>
<circle cx="277.2" cy="69.9" r=".32"/>
</g>
<text font-size="5.8" x="69.4" y="16.2">RK3568_G(OSC/PLL/PMUIO1/2)</text>
<g font-size="2.7" fill="#00f">
<text x="72.7" y="32">OSC</text>
<text x="96.2" y="32">PMUIO1 Domain</text>
<text x="72.7" y="77.2">PMU PLL</text>
<text x="96.2" y="77.2">PMUIO2 Domain</text>
<text x="72.7" y="110.8">SYS PLL</text>
<text x="96.2" y="130.9">PMUIO1/2/OSC Domain Logic Power</text>
</g>
<text font-size="2.7" fill="#f00" x="15.7" y="181.2">Note:</text>
<g font-size="2.3" fill="#00f">
<text x="96.2" y="36.7">Operating Voltage=3.3V Only</text>
<text x="96.2" y="80.2">Operating Voltage=1.8V/3.3V</text>
<text x="96.2" y="133.9">Operating Voltage=0.9V</text>
</g>
<text font-size="2.3" x="258.3" y="182.4">厦门贝启科技有限公司</text>
<g font-size="2.2">
<text x="15.7" y="184">Caps of between dashed green lines and U1000</text>
<text x="15.7" y="186.2">should be placed under the U1000 package.</text>
<text x="15.7" y="188.4">Other caps should be placed close to the U1000 package</text>
</g>
<g font-size="1.5" fill="#000080">
<text x="22.4" y="17.5">TP_0.7</text>
<text x="29.2" y="17.5">TP1216</text>
<text x="22.4" y="20.9">TP_0.7</text>
<text x="29.2" y="20.9">TP1217</text>
<text x="71.1" y="27.6">U1000G</text>
<text x="32.5" y="34.3">R1200</text>
<text x="47.6" y="34.3">22R</text>
<text x="195.1" y="32.6">C1200</text>
<text x="195.1" y="34.3">100nF</text>
<text x="206.8" y="36">R1201</text>
<text x="222" y="36">0R</text>
<text x="37.5" y="39.3">Y1200</text>
<text x="37.5" y="41">24MHz</text>
<text x="57.7" y="37.6">R1202</text>
<text x="57.7" y="39.3">1M</text>
<text x="30.8" y="49.4">C1201</text>
<text x="30.8" y="51.1">18pF</text>
<text x="57.7" y="49.4">C1202</text>
<text x="57.7" y="51.1">18pF</text>
<text x="30.8" y="56.1">C0402</text>
<text x="57.7" y="56.1">C0402</text>
<text x="17.4" y="69.5">TP_0.7</text>
<text x="24.1" y="69.5">TP1215</text>
<text x="195.1" y="71.2">C1203</text>
<text x="195.1" y="72.9">100nF</text>
<text x="272.2" y="76.2">R1207</text>
<text x="272.2" y="77.9">2.2K</text>
<text x="278.9" y="76.2">R1208</text>
<text x="278.9" y="77.9">2.2K</text>
<text x="40.9" y="81.3">C1204</text>
<text x="40.9" y="82.9">1uF</text>
<text x="50.9" y="81.3">C1205</text>
<text x="50.9" y="82.9">100nF</text>
<text x="40.9" y="99.7">C1206</text>
<text x="40.9" y="101.4">1uF</text>
<text x="50.9" y="99.7">C1207</text>
<text x="50.9" y="101.4">100nF</text>
<text x="272.2" y="111.4">R1215</text>
<text x="272.2" y="113.1">2.2K</text>
<text x="278.9" y="111.4">R1216</text>
<text x="278.9" y="113.1">2.2K</text>
<text x="40.9" y="119.8">C1208</text>
<text x="50.9" y="119.8">C1209</text>
<text x="40.9" y="121.5">1uF</text>
<text x="50.9" y="121.5">100nF</text>
<text x="195.1" y="124.8">C1210</text>
<text x="195.1" y="126.5">100nF</text>
<text x="40.9" y="138.2">C1211</text>
<text x="40.9" y="139.9">1uF</text>
<text x="50.9" y="138.2">C1212</text>
<text x="50.9" y="139.9">100nF</text>
<text x="71.1" y="138.2">RK3568-Socket</text>
<text x="195.1" y="143.3">C1213</text>
<text x="205.2" y="143.3">C1214</text>
<text x="195.1" y="145">100nF</text>
<text x="205.2" y="145">1uF</text>
</g>
<g font-size="1.5" fill="#f00">
<text x="39.5" y="17.7">XIN24M</text>
<text x="58" y="34.4">XOUT24M</text>
<text x="240.4" y="31.6">RESETn</text>
<text x="240.7" y="35.9">TSADC_SHUT_M0</text>
<text x="58" y="46.2">XIN24M</text>
<text x="187.1" y="49.3">TSADC_SHUT_M0</text>
<text x="187.1" y="51">PMIC_SLEEP</text>
<text x="213.6" y="51.7">PMIC_SLEEP_H</text>
<text x="213.6" y="53.4">PMIC_INT_L</text>
<text x="213.6" y="58.4">USB_HOST_PWREN_H_GPIO0_A6</text>
<text x="213.6" y="55.1">SDMMC0_DET_L</text>
<text x="213.6" y="56.8">PCIE20_CLKREQn_M0</text>
<text x="35.9" y="65.2">RTCIC_INT_L_GPIO0_D3</text>
<text x="196.8" y="61.8">FLASH_VOL_SEL</text>
<text x="32.5" y="68.5">USB_OTG_PWREN_H_GPIO0_A5</text>
<text x="35" y="66.8">PCIE_PWREN_H_GPIO0_D4</text>
<text x="56.3" y="69.4">GPIO0_D6</text>
<text x="187.1" y="82.8">CLK32K_IN/CLK32K_OUT0</text>
<text x="211.9" y="83.6">RK809_32KOUT_SOC</text>
<text x="187.1" y="84.5">I2C0_SCL</text>
<text x="187.1" y="86.2">I2C0_SDA</text>
<text x="211.9" y="85.3">I2C0_SCL_PMIC</text>
<text x="211.9" y="86.9">I2C0_SDA_PMIC</text>
<text x="211.9" y="88.6">I2C1_SCL</text>
<text x="259.2" y="84.5">I2C0_SCL_PMIC</text>
<text x="259.2" y="86.2">I2C0_SDA_PMIC</text>
<text x="211.9" y="90.3">I2C1_SDA</text>
<text x="211.9" y="92">PCIE20_WAKEn_M0</text>
<text x="211.9" y="95.3">GPIO0_B7_D</text>
<text x="212.2" y="93.8">GPIO0_B6_U</text>
<text x="211.9" y="98.7">WIFI_LED</text>
<text x="211.9" y="100.3">5G_PWR_EN</text>
<text x="187.1" y="108">GPIO0_C6</text>
<text x="187.1" y="106.3">GPIO0_C5</text>
<text x="211.9" y="103.7">LCD_BL_PWM4</text>
<text x="211.9" y="105.4">5G_POWEROFF#</text>
<text x="211.9" y="102">NVME_PWR_EN</text>
<text x="211.9" y="107.1">EDP_BL_PWM</text>
<text x="187.1" y="109.7">GPIO0_C7</text>
<text x="196.8" y="113.8">UART2_RX_M0_DEBUG</text>
<text x="211.9" y="110.4">5G_RESET</text>
<text x="211.9" y="108.7">EDP_PWREN_H</text>
<text x="196.8" y="115.5">UART2_TX_M0_DEBUG</text>
<text x="259.2" y="119.7">I2C1_SCL</text>
<text x="259.2" y="121.4">I2C1_SDA</text>
</g>
<g font-size="1.5">
<text x="37.2" y="34.4">1</text>
<text x="45.4" y="34.4">2</text>
<text x="47.6" y="36">R0402</text>
<text x="52.6" y="34.3">5%</text>
<text x="66.5" y="34.4">AF27</text>
<text x="179.5" y="31">AH27</text>
<text x="193" y="33.6" transform="rotate(-90 193 33.6)">1</text>
<text x="195.1" y="36">X5R</text>
<text x="226.9" y="36">5%</text>
<text x="230.3" y="36">R0201</text>
<text x="55.6" y="36.9" transform="rotate(-90 55.6 36.9)">1</text>
<text x="57.7" y="41">5%</text>
<text x="193" y="38.5" transform="rotate(-90 193 38.5)">2</text>
<text x="195.1" y="39.3">C0201</text>
<text x="195.1" y="37.6">10V</text>
<text x="211.5" y="36">1</text>
<text x="219.8" y="36">2</text>
<text x="35.5" y="42.8">1</text>
<text x="35.5" y="46.1">2</text>
<text x="48.8" y="46.1">3</text>
<text x="48.8" y="42.8">4</text>
<text x="55.6" y="45.2" transform="rotate(-90 55.6 45.2)">2</text>
<text x="57.7" y="42.7">R0402</text>
<text x="66.5" y="46.1">AF28</text>
<text x="179.5" y="47.8">AG27</text>
<text x="28.8" y="50.3" transform="rotate(-90 28.8 50.3)">1</text>
<text x="30.8" y="52.8">C0G</text>
<text x="37.5" y="49.4">CRY4_3R20X2R50X0R80</text>
<text x="55.6" y="50.3" transform="rotate(-90 55.6 50.3)">1</text>
<text x="57.7" y="52.8">C0G</text>
<text x="179.5" y="49.5">AG26</text>
<text x="179.5" y="51.2">AG28</text>
<text x="179.5" y="52.8">AA22</text>
<text x="28.8" y="55.2" transform="rotate(-90 28.8 55.2)">2</text>
<text x="30.8" y="54.4">50V</text>
<text x="55.6" y="55.2" transform="rotate(-90 55.6 55.2)">2</text>
<text x="57.7" y="54.4">50V</text>
<text x="179.5" y="54.5">Y22</text>
<text x="179.5" y="56.1">AF25</text>
<text x="179.5" y="57.8">AE24</text>
<text x="66.5" y="62.9">AB24</text>
<text x="66.5" y="64.5">AE26</text>
<text x="179.5" y="61.2">AG25</text>
<text x="227.8" y="65.8">VCC3V3_PMU</text>
<text x="274.7" y="65.8">VCC3V3_PMU</text>
<text x="66.5" y="66.2">AB23</text>
<text x="66.5" y="67.9">AD25</text>
<text x="66.5" y="69.6">AC24</text>
<text x="179.5" y="69.6">Y20</text>
<text x="16.3" y="74.2">VDDA0V9_PMU</text>
<text x="193" y="77" transform="rotate(-90 193 77)">2</text>
<text x="193" y="72.1" transform="rotate(-90 193 72.1)">1</text>
<text x="195.1" y="77.9">C0201</text>
<text x="195.1" y="74.5">X5R</text>
<text x="195.1" y="76.2">10V</text>
<text x="270.2" y="73.8" transform="rotate(-90 270.2 73.8)">1</text>
<text x="276.9" y="73.8" transform="rotate(-90 276.9 73.8)">1</text>
<text x="38.8" y="82.2" transform="rotate(-90 38.8 82.2)">1</text>
<text x="48.9" y="82.2" transform="rotate(-90 48.9 82.2)">1</text>
<text x="67.4" y="81.3">V21</text>
<text x="179.5" y="83">AD23</text>
<text x="270.2" y="82.1" transform="rotate(-90 270.2 82.1)">2</text>
<text x="272.2" y="81.3">R0402</text>
<text x="272.2" y="79.6">5%</text>
<text x="276.9" y="82.1" transform="rotate(-90 276.9 82.1)">2</text>
<text x="278.9" y="81.3">R0402</text>
<text x="278.9" y="79.6">5%</text>
<text x="38.8" y="87.1" transform="rotate(-90 38.8 87.1)">2</text>
<text x="40.9" y="87.9">C0402</text>
<text x="40.9" y="84.6">X5R</text>
<text x="40.9" y="86.3">10V</text>
<text x="48.9" y="87.1" transform="rotate(-90 48.9 87.1)">2</text>
<text x="50.9" y="87.9">C0201</text>
<text x="50.9" y="84.6">X5R</text>
<text x="50.9" y="86.3">10V</text>
<text x="179.5" y="84.7">AF24</text>
<text x="179.5" y="86.3">AB21</text>
<text x="179.5" y="88">AG24</text>
<text x="179.5" y="89.7">AB20</text>
<text x="16.3" y="92.6">VCCA1V8_PMU</text>
<text x="67.4" y="91.4">Y21</text>
<text x="179.5" y="91.4">AC22</text>
<text x="179.5" y="93.1">AA20</text>
<text x="179.5" y="94.7">AH26</text>
<text x="38.8" y="100.6" transform="rotate(-90 38.8 100.6)">1</text>
<text x="48.9" y="100.6" transform="rotate(-90 48.9 100.6)">1</text>
<text x="67.4" y="101.4">V20</text>
<text x="179.5" y="98.1">AD22</text>
<text x="179.5" y="99.8">AF23</text>
<text x="179.5" y="101.4">AG23</text>
<text x="274.7" y="101">VCC3V3_PMU</text>
<text x="38.8" y="105.5" transform="rotate(-90 38.8 105.5)">2</text>
<text x="40.9" y="106.4">C0402</text>
<text x="40.9" y="103.1">X5R</text>
<text x="40.9" y="104.7">10V</text>
<text x="48.9" y="105.5" transform="rotate(-90 48.9 105.5)">2</text>
<text x="50.9" y="106.4">C0201</text>
<text x="50.9" y="103.1">X5R</text>
<text x="50.9" y="104.7">10V</text>
<text x="179.5" y="103.1">AE23</text>
<text x="179.5" y="104.8">AD21</text>
<text x="179.5" y="106.4">AC21</text>
<text x="17.4" y="112.7">VDDA_0V9</text>
<text x="179.5" y="108.1">AD20</text>
<text x="179.5" y="109.8">AH25</text>
<text x="179.5" y="113.2">AC20</text>
<text x="270.2" y="109" transform="rotate(-90 270.2 109)">1</text>
<text x="276.9" y="109" transform="rotate(-90 276.9 109)">1</text>
<text x="67.4" y="116.5">P11</text>
<text x="179.5" y="114.8">AH24</text>
<text x="232.8" y="119.5">VCC3V3_PMU</text>
<text x="270.2" y="117.2" transform="rotate(-90 270.2 117.2)">2</text>
<text x="272.2" y="116.4">R0402</text>
<text x="272.2" y="114.8">5%</text>
<text x="276.9" y="117.2" transform="rotate(-90 276.9 117.2)">2</text>
<text x="278.9" y="116.4">R0402</text>
<text x="278.9" y="114.8">5%</text>
<text x="38.8" y="125.6" transform="rotate(-90 38.8 125.6)">2</text>
<text x="38.8" y="120.7" transform="rotate(-90 38.8 120.7)">1</text>
<text x="40.9" y="123.2">X5R</text>
<text x="40.9" y="124.8">10V</text>
<text x="48.9" y="125.6" transform="rotate(-90 48.9 125.6)">2</text>
<text x="48.9" y="120.7" transform="rotate(-90 48.9 120.7)">1</text>
<text x="50.9" y="123.2">X5R</text>
<text x="50.9" y="124.8">10V</text>
<text x="67.4" y="124.9">N10</text>
<text x="179.5" y="123.2">W19</text>
<text x="193" y="125.8" transform="rotate(-90 193 125.8)">1</text>
<text x="17.4" y="131.2">VCCA_1V8</text>
<text x="40.9" y="126.5">C0402</text>
<text x="50.9" y="126.5">C0201</text>
<text x="193" y="130.7" transform="rotate(-90 193 130.7)">2</text>
<text x="195.1" y="131.5">C0201</text>
<text x="195.1" y="128.2">X5R</text>
<text x="195.1" y="129.9">10V</text>
<text x="67.4" y="133.3">N11</text>
<text x="179.5" y="133.3">V19</text>
<text x="232.5" y="136.2">VDDA0V9_PMU</text>
<text x="38.8" y="139.2" transform="rotate(-90 38.8 139.2)">1</text>
<text x="40.9" y="141.6">X5R</text>
<text x="40.9" y="143.3">10V</text>
<text x="48.9" y="139.2" transform="rotate(-90 48.9 139.2)">1</text>
<text x="50.9" y="141.6">X5R</text>
<text x="50.9" y="143.3">10V</text>
<text x="71.1" y="139.9">bga636_19r00x19r00x1r20</text>
<text x="38.8" y="144.1" transform="rotate(-90 38.8 144.1)">2</text>
<text x="40.9" y="145">C0402</text>
<text x="48.9" y="144.1" transform="rotate(-90 48.9 144.1)">2</text>
<text x="50.9" y="145">C0201</text>
<text x="193" y="149.1" transform="rotate(-90 193 149.1)">2</text>
<text x="193" y="144.2" transform="rotate(-90 193 144.2)">1</text>
<text x="195.1" y="150">C0201</text>
<text x="195.1" y="146.6">X5R</text>
<text x="195.1" y="148.3">10V</text>
<text x="203.1" y="149.1" transform="rotate(-90 203.1 149.1)">2</text>
<text x="203.1" y="144.2" transform="rotate(-90 203.1 144.2)">1</text>
<text x="205.2" y="150">C0402</text>
<text x="205.2" y="146.6">X5R</text>
<text x="205.2" y="148.3">10V</text>
<text x="230.7" y="186">项目：</text>
<text x="239.5" y="186">BEIQI_CE_RK3568</text>
<text x="230.7" y="189.3">文件：</text>
<text x="239.4" y="189.2">BEIQI_CE_RK3568_LPDDR4</text>
<text x="230.7" y="195.8">修改日期：</text>
<text x="230.7" y="192.5">图纸：</text>
<text x="239.2" y="195.8">Tuesday, April 13, 2021</text>
<text x="239.4" y="192.5">12.RK3568_OSC/PLL/PMUIO</text>
<text x="265.2" y="196">版本：</text>
<text x="273.4" y="196.2">V1.0</text>
<text x="230.7" y="199.2">设计者：</text>
<text x="239.2" y="199.2">CZA</text>
<text x="265.2" y="199.2">页码：</text>
<text x="273.4" y="199.2">12of</text>
<text x="277.6" y="199.2">99</text>
</g>
<g font-size="1.5" fill="#004080">
<text x="71.9" y="35.4">XOUT24M</text>
<text x="172.4" y="32">NPOR_u</text>
<text x="38.4" y="43.8">X1</text>
<text x="38.4" y="47.1">GND</text>
<text x="44.2" y="43.8">GND</text>
<text x="45" y="47.1">X2</text>
<text x="71.9" y="47.1">XIN24M</text>
<text x="169" y="48.8">GPIO0_A0_d</text>
<text x="169" y="50.5">GPIO0_A1_z</text>
<text x="169" y="52.2">GPIO0_A2_d</text>
<text x="169" y="53.8">GPIO0_A3_u</text>
<text x="169" y="55.5">GPIO0_A4_u</text>
<text x="169" y="57.2">GPIO0_A5_d</text>
<text x="169" y="58.9">GPIO0_A6_d</text>
<text x="71.9" y="63.9">TVSS</text>
<text x="71.9" y="65.5">GPIO0_D3_d</text>
<text x="169" y="62.2">GPIO0_A7_u</text>
<text x="71.9" y="67.2">GPIO0_D4_d</text>
<text x="71.9" y="68.9">GPIO0_D5_d</text>
<text x="71.9" y="70.6">GPIO0_D6_d</text>
<text x="172.4" y="70.6">PMUIO1</text>
<text x="71.9" y="82.3">PMUPLL_AVDD_0V9</text>
<text x="169" y="84">GPIO0_B0_u</text>
<text x="169" y="85.7">GPIO0_B1_u</text>
<text x="169" y="87.3">GPIO0_B2_u</text>
<text x="169" y="89">GPIO0_B3_u</text>
<text x="71.9" y="92.4">PMUPLL_AVDD_1V8</text>
<text x="169" y="90.7">GPIO0_B4_u</text>
<text x="169" y="92.4">GPIO0_B5_u</text>
<text x="169" y="94.1">GPIO0_B6_u</text>
<text x="169" y="95.7">GPIO0_B7_d</text>
<text x="169" y="99.1">GPIO0_C0_d</text>
<text x="169" y="100.8">GPIO0_C1_d</text>
<text x="71.9" y="102.5">PMUPLL_AVSS</text>
<text x="169" y="102.5">GPIO0_C2_d</text>
<text x="169" y="104.1">GPIO0_C3_d</text>
<text x="169" y="105.8">GPIO0_C4_d</text>
<text x="169" y="107.5">GPIO0_C5_d</text>
<text x="169" y="109.1">GPIO0_C6_d</text>
<text x="169" y="110.8">GPIO0_C7_d</text>
<text x="71.9" y="117.5">SYSPLL_AVDD_0V9</text>
<text x="169" y="114.2">GPIO0_D0_u</text>
<text x="169" y="115.8">GPIO0_D1_u</text>
<text x="71.9" y="125.9">SYSPLL_AVDD_1V8</text>
<text x="172.4" y="124.2">PMUIO2</text>
<text x="71.9" y="134.3">SYSPLL_AVSS</text>
<text x="163.1" y="134.3">PMU_VDD_LOGIC_0V9</text>
</g>
<g font-size="1.5" fill="#00f">
<text x="134.7" y="50.4">TSADC_SHUT_M0</text>
<text x="134.7" y="52.1">PMIC_SLEEP</text>
<text x="151.5" y="50.4">/ TSADC_SHUT_ORG</text>
<text x="151.5" y="52.1">/ TSADC_SHUT_M1</text>
<text x="153.2" y="48.7">REFCLK_OUT</text>
<text x="166.6" y="52.1">/</text>
<text x="166.6" y="48.7">/</text>
<text x="166.6" y="50.4">/</text>
<text x="72.7" y="57.8">Operating Voltage</text>
<text x="72.7" y="59.2">=1.8V(PMUPLL_AVDD_1V8)</text>
<text x="106.3" y="55.4">SDMMC0_DET</text>
<text x="106.3" y="57.1">SDMMC0_PWREN</text>
<text x="106.3" y="58.8">GPU_PWREN</text>
<text x="118" y="57.1">/ SATA_MP_SWITCH</text>
<text x="118" y="55.4">/ SATA_CP_DET</text>
<text x="118" y="58.8">/ SATA_CP_POD</text>
<text x="133.1" y="55.4">/ PCIE30X1_CLKREQn_M0</text>
<text x="133.1" y="57.1">/ PCIE20_CLKREQn_M0</text>
<text x="133.1" y="58.8">/ PCIE30X2_CLKREQn_M0</text>
<text x="166.6" y="55.4">/</text>
<text x="166.6" y="58.8">/</text>
<text x="166.6" y="57.1">/</text>
<text x="153.2" y="62.1">FLASH_VOL_SEL</text>
<text x="166.6" y="62.1">/</text>
<text x="101.2" y="83.9">CLK32K_IN</text>
<text x="114.6" y="83.9">/ CLK32K_OUT0</text>
<text x="129.8" y="83.9">/ PCIE30X2_BUTTONRSTn</text>
<text x="166.6" y="83.9">/</text>
<text x="101.2" y="87.3">I2C0_SDA</text>
<text x="101.2" y="89">I2C1_SCL</text>
<text x="101.2" y="85.6">I2C0_SCL</text>
<text x="114.6" y="89">/ CAN0_TX_M0</text>
<text x="129.8" y="89">/ PCIE30X1_BUTTONRSTn</text>
<text x="151.5" y="89">/ MCU_JTAG_TDO</text>
<text x="166.6" y="89">/</text>
<text x="166.6" y="87.3">/</text>
<text x="166.6" y="85.6">/</text>
<text x="101.2" y="95.6">PWM0_M0</text>
<text x="101.2" y="90.6">I2C1_SDA</text>
<text x="101.2" y="92.3">I2C2_SCL_M0</text>
<text x="101.2" y="94">I2C2_SDA_M0</text>
<text x="114.6" y="95.6">/ CPUAVS</text>
<text x="114.6" y="92.3">/ SPI0_CLK_M0</text>
<text x="114.6" y="94">/ SPI0_MOSI_M0</text>
<text x="114.6" y="90.6">/ CAN0_RX_M0</text>
<text x="129.8" y="94">/ PCIE20_PERSTn_M0</text>
<text x="129.8" y="92.3">/ PCIE20_WAKEn_M0</text>
<text x="129.8" y="90.6">/ PCIE20_BUTTONRSTn</text>
<text x="151.5" y="90.6">/ MCU_JTAG_TCK</text>
<text x="151.5" y="94">/ PWM2_M1</text>
<text x="151.5" y="92.3">/ PWM1_M1</text>
<text x="166.6" y="95.6">/</text>
<text x="166.6" y="92.3">/</text>
<text x="166.6" y="90.6">/</text>
<text x="166.6" y="94">/</text>
<text x="101.2" y="99">PWM1_M0</text>
<text x="101.2" y="100.7">PWM2_M0</text>
<text x="114.6" y="99">/ GPUAVS</text>
<text x="114.6" y="100.7">/ NPUAVS</text>
<text x="129.8" y="100.7">/ UART0_TX</text>
<text x="129.8" y="99">/ UART0_RX</text>
<text x="151.5" y="100.7">/ MCU_JTAG_TDI</text>
<text x="166.6" y="99">/</text>
<text x="166.6" y="100.7">/</text>
<text x="101.2" y="102.4">PWM3_IR</text>
<text x="101.2" y="104">PWM4</text>
<text x="101.2" y="107.4">PWM6</text>
<text x="101.2" y="105.7">PWM5</text>
<text x="114.6" y="104">/ VOP_PWM_M0</text>
<text x="114.6" y="107.4">/ SPI0_MISO_M0</text>
<text x="114.6" y="105.7">/ SPI0_CS1_M0</text>
<text x="114.6" y="102.4">/ EDP_HPDIN_M1</text>
<text x="129.8" y="104">/ PCIE30X1_PERSTn_M0</text>
<text x="129.8" y="105.7">/ UART0_RTSn</text>
<text x="129.8" y="107.4">/ PCIE30X2_WAKEn_M0</text>
<text x="129.8" y="102.4">/ PCIE30X1_WAKEn_M0</text>
<text x="151.5" y="102.4">/ MCU_JTAG_TMS</text>
<text x="151.5" y="104">/ MCU_JTAG_TRSTn</text>
<text x="166.6" y="107.4">/</text>
<text x="166.6" y="102.4">/</text>
<text x="166.6" y="104">/</text>
<text x="166.6" y="105.7">/</text>
<text x="101.2" y="109.1">PWM7_IR</text>
<text x="101.2" y="110.8">HDMITX_CEC_M1</text>
<text x="114.6" y="109.1">/ SPI0_CS0_M0</text>
<text x="114.6" y="110.8">/ PWM0_M1</text>
<text x="129.8" y="110.8">/ UART0_CTSN</text>
<text x="129.8" y="109.1">/ PCIE30X2_PERSTn_M0</text>
<text x="166.6" y="110.8">/</text>
<text x="166.6" y="109.1">/</text>
<text x="153.2" y="114.1">UART2_RX_M0</text>
<text x="153.2" y="115.8">UART2_TX_M0</text>
<text x="166.6" y="115.8">/</text>
<text x="166.6" y="114.1">/</text>
</g>
<g font-size="1.2">
<text x="38.1" y="7.5">5</text>
<text x="92.8" y="7.5">4</text>
<text x="147.5" y="7.5">3</text>
<text x="202.3" y="7.5">2</text>
<text x="257" y="7.5">1</text>
<text x="9.4" y="33.1">D</text>
<text x="284.9" y="33.1">D</text>
<text x="9.4" y="81.2">C</text>
<text x="284.9" y="81.2">C</text>
<text x="9.4" y="129.4">B</text>
<text x="284.9" y="129.4">B</text>
<text x="9.4" y="177.5">A</text>
<text x="284.9" y="177.5">A</text>
<text x="38.1" y="201.8">5</text>
<text x="92.8" y="201.8">4</text>
<text x="147.5" y="201.8">3</text>
<text x="202.3" y="201.8">2</text>
<text x="257" y="201.8">1</text>
</g>
</svg>
